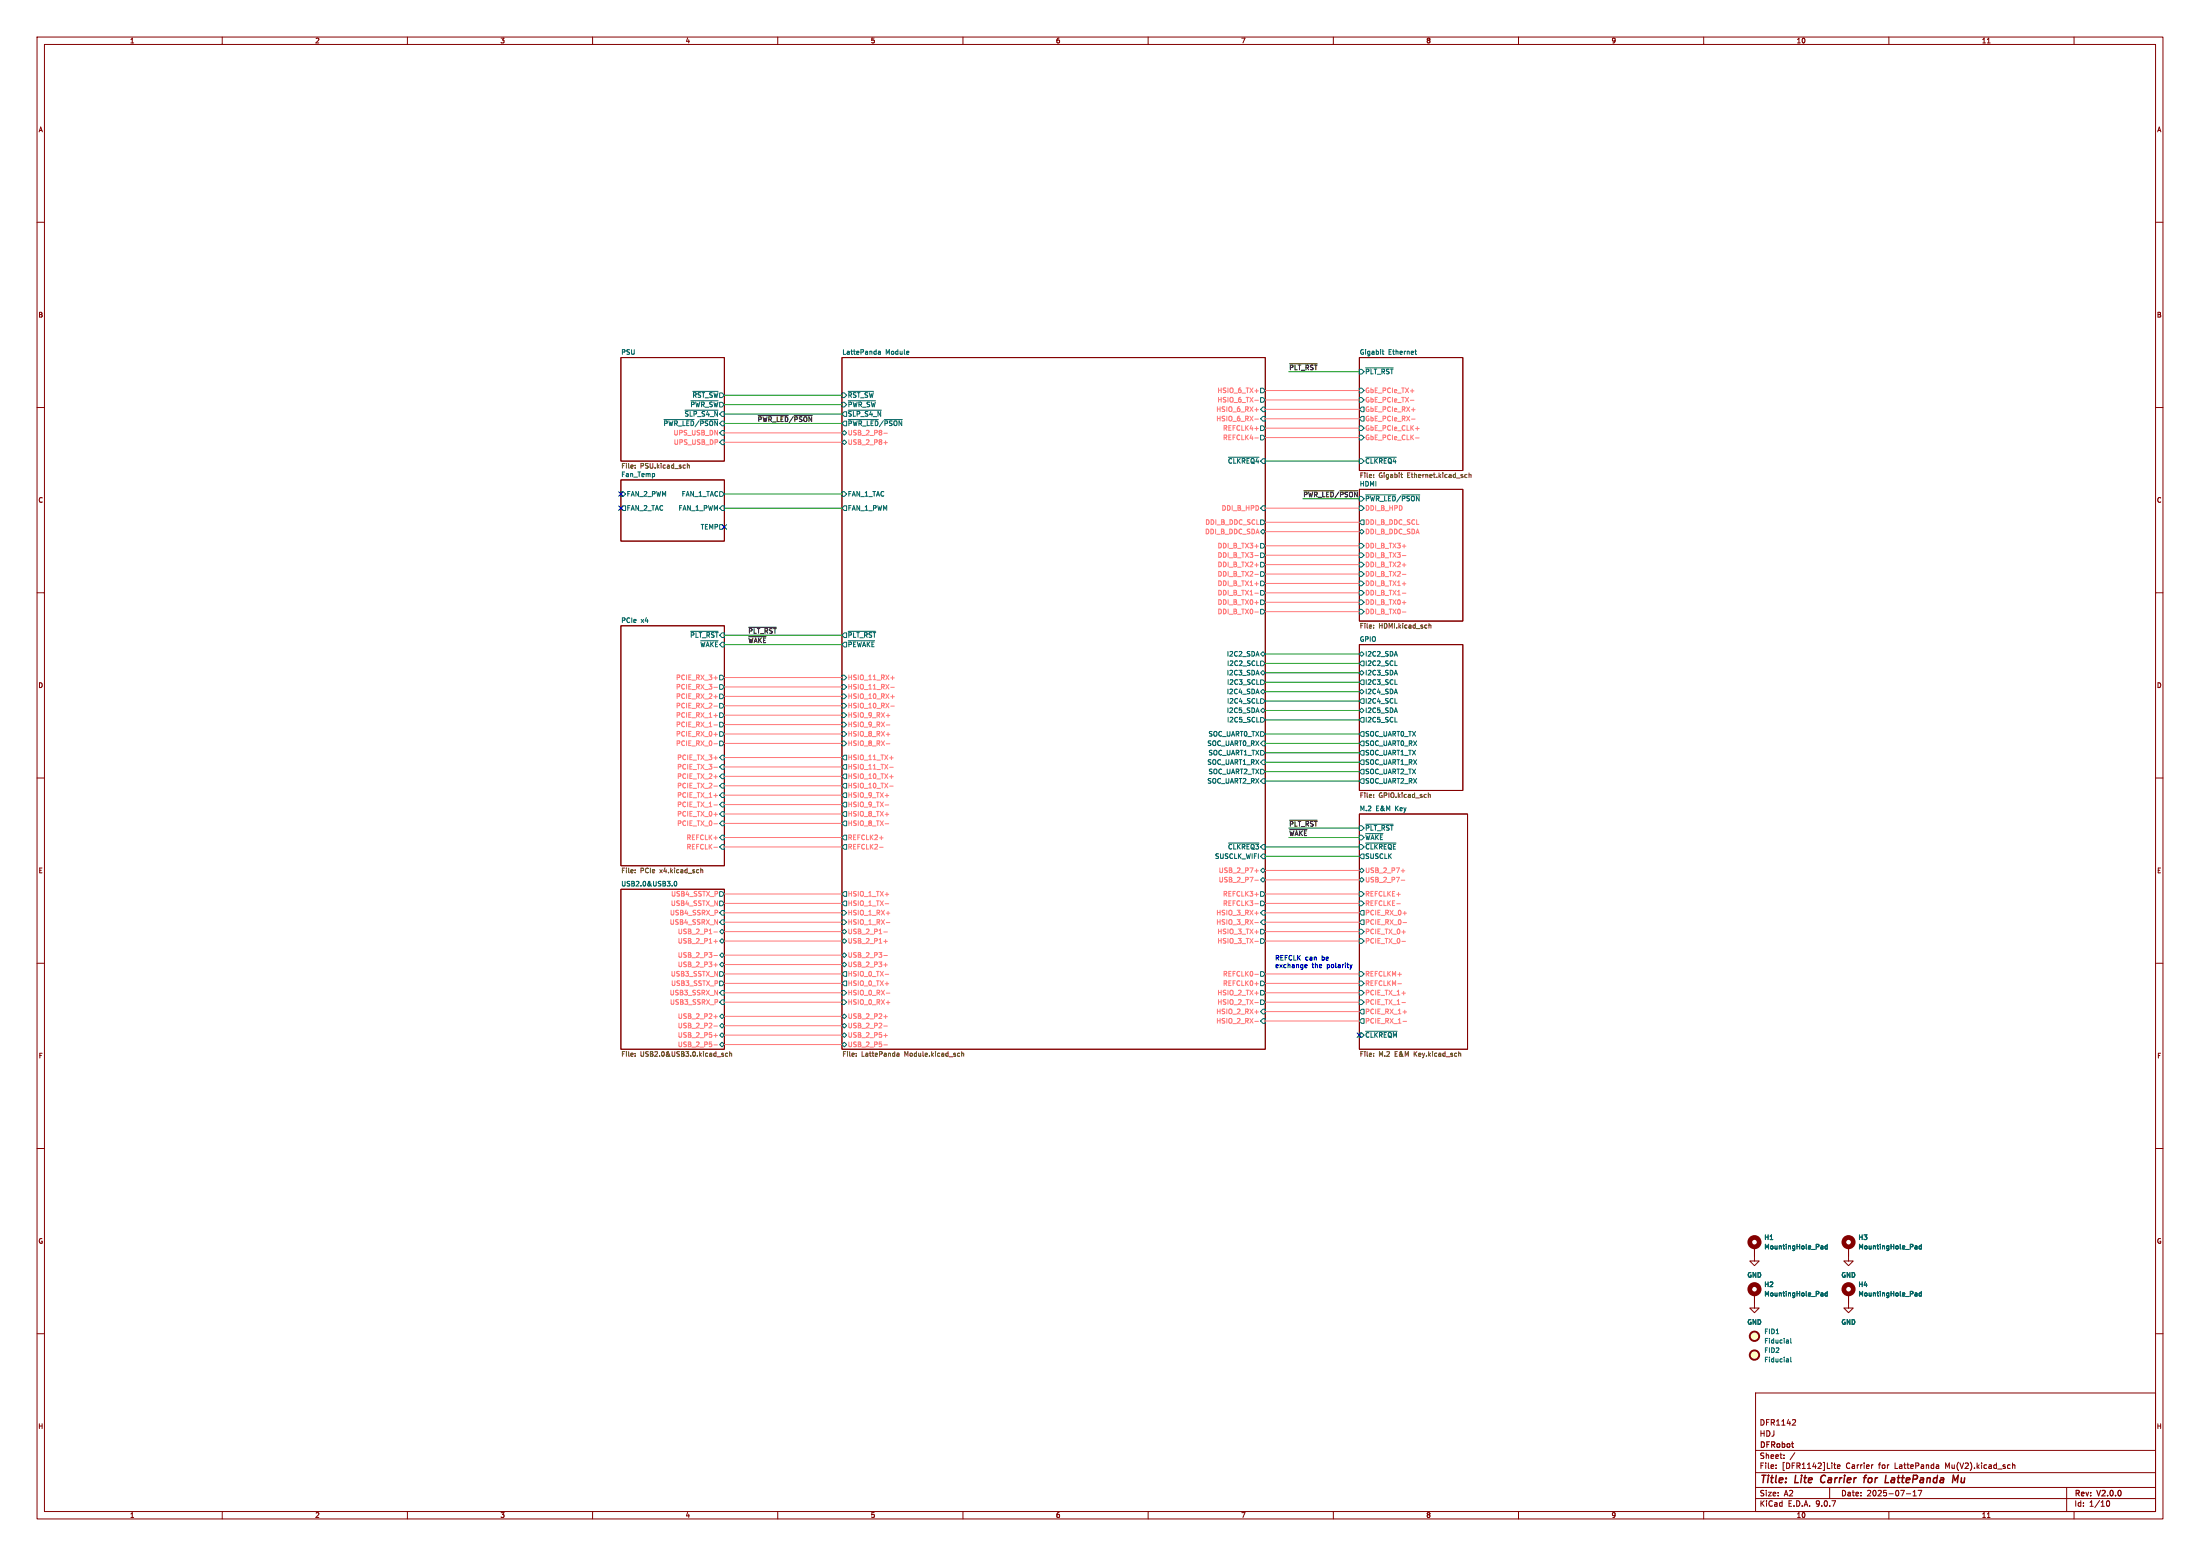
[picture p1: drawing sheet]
<svg xmlns="http://www.w3.org/2000/svg" width="594mm" height="420mm" viewBox="0 0 594 420" stroke-linecap="round" stroke-linejoin="round" font-family="sans-serif">
<g fill="none" stroke="#840000" stroke-width=".27">
<path d="M10 10h574v400h-574zM12 12h570v396h-570zM60 10v2M110 10v2M160 10v2M210 10v2M260 10v2M310 10v2M360 10v2M410 10v2M460 10v2M510 10v2"/>
<path d="M536.6 11.6h.7M560 10v2M10 60h2M582 60h2M167.6 96.5h28v28h-28zM227.3 96.5h114.3v186.7h-114.3zM367 96.5h28v30.5h-28zM10 110h2M582 110h2M167.6 129.5h28v16.6h-28zM367 132.1h28v35.5h-28zM10 160h2"/>
<path d="M167.6 168.9h28v64.8h-28zM367 174h28v39.4h-28zM582 160h2M10 210h2M367 219.7h29.2v63.5h-29.2zM582 210h2M167.6 240h28v43.2h-28zM10 260h2M582 260h2M10 310h2M582 310h2M473.7 336.6v3.8h1.3l-1.3 1.2-1.3-1.2h1.3"/>
<path d="M499.1 336.6v3.8h1.3l-1.3 1.2-1.3-1.2h1.3M473.7 349.3v3.8h1.3l-1.3 1.2-1.3-1.2h1.3M499.1 349.3v3.8h1.3l-1.3 1.2-1.3-1.2h1.3M10 360h2M474 376h108v32h-108zM582 360h2M474 397.5h108M474 391.5h108M479.5 396.2v.2M479.5 395.4v.2M481.7 393.5v.2M481.7 392.7v.2"/>
<path d="M484.5 383.2l.3 .3-.1 .3-.8 .9h.9M484.6 392.1l-1.3 1.9M495.1 395.4h.6M495.3 394.9v1.3l.4 .2M496.1 395.9l.7-.2-.1-.3h-.4l-.2 .2 .1 .7h.5M505.7 395.4h-.2M523 395.4l.5 .2v.8M523.5 396.3l-.5 .1M523.5 395.7l-.5 .1M543.4 395.5l.6-.1v1M543.4 394.9v1.5M60 408v2"/>
<path d="M110 408v2M160 408v2M210 408v2M260 408v2M310 408v2M360 408v2M410 408v2M460 408v2M474 404.5h108M474 401.5h108M494 401.5v3M510 408v2"/>
<path d="M514.7 403.2h1.2M516.5 403.8h.9M516.5 402.7l.5-.4v1.5M517.9 402.3h1l-.7 1.5M536.6 409.6h.7M558 401.5v6.5M560 408v2M568.7 405.6l.4-.5a.8 .8 0 0 1 .5 .7 .8 .8 0 0 1-.5 .8l-.4-.6"/>
</g>
<path d="M491.9 398.5l-.3 .8 .2 .8M503.1 398.9h.8M504 398.2l-.5 .3-.2 1.7M510.9 399.4l-.3 .3 .2 .5M527.4 398.2l.5 1.4 .8-1.4-.2 2M529.6 398.9l-.1 1 .2 .3M509 400.2h.9" fill="none" stroke="#840000" stroke-width=".4"/>
<g fill="none" stroke="#ff7879" stroke-width=".27">
<path d="M195.6 116.8h31.7M195.6 119.4h31.7M238.6 116.9h1M238.6 119.5h1M338.8 118.2h1M338.8 110.6h1M338.8 113.1h1M338.8 108h1M338.8 105.5h1M338.8 115.7h1M341.6 118.1h25.4M341.6 115.6h25.4"/>
<path d="M341.6 110.5h25.4M341.6 113h25.4M341.6 105.4h25.4M341.6 108h25.4M380.8 108h1M380.8 105.5h1M381.1 110.6h1M381.1 113.1h1M382.2 118.2h1M382.2 115.7h1M341.6 137.2h25.4M338.8 157.6h1"/>
<path d="M338.8 152.5h1M338.8 155h1M338.8 150h1M338.8 147.4h1M341.6 147.3h25.4M341.6 143.5h25.4M341.6 149.9h25.4M341.6 152.4h25.4M341.6 157.5h25.4M341.6 141h25.4M341.6 154.9h25.4M378.6 157.6h1"/>
<path d="M378.6 152.5h1M378.6 155h1M378.6 150h1M378.6 147.4h1M338.8 165.2h1M338.8 162.7h1M338.8 160.1h1M341.6 160h25.4M341.6 165.1h25.4M341.6 162.6h25.4M378.6 165.2h1M378.6 162.7h1"/>
<path d="M378.6 160.1h1M192.7 183h1M192.7 185.5h1M192.7 198.2h1M192.7 193.1h1M192.7 190.6h1M192.7 195.7h1M192.7 188.1h1M195.6 190.5h31.7M195.6 185.4h31.7M195.6 193h31.7M195.6 182.9h31.7"/>
<path d="M195.6 188h31.7M195.6 195.6h31.7M195.6 198.1h31.7M239.3 198.2h1M239.3 193.1h1M239.3 195.7h1M240.5 183h1M240.5 185.5h1M240.5 190.6h1M240.5 188.1h1M192.7 204.6h1M192.7 207.1h1"/>
<path d="M192.7 219.8h1M192.7 217.3h1M192.7 214.7h1M192.7 200.8h1M192.7 209.6h1M192.7 212.2h1M195.6 219.7h31.7M195.6 214.6h31.7M195.6 217.2h31.7M195.6 212.1h31.7M195.6 200.7h31.7M195.6 204.5h31.7"/>
<path d="M195.6 207h31.7M195.6 209.6h31.7M239 219.8h1M239 217.3h1M239 214.7h1M239.3 200.8h1M240.2 204.6h1M240.2 207.1h1M240.2 209.6h1M240.2 212.2h1M192.7 222.3h1M192.7 228.7h1"/>
<path d="M195.6 226.1h31.7M195.6 228.6h31.7M195.6 222.3h31.7M237.5 228.7h.9M237.5 226.2h.9M239 222.3h1M338.8 237.6h1M338.8 235h1M341.6 237.5h25.4M341.6 235h25.4M378.3 237.6h1M378.3 235h1"/>
<path d="M192.7 254.1h1M192.7 251.6h1M192.7 257.9h1M195.6 251.5h31.7M195.6 243.8h31.7M195.6 248.9h31.7M195.6 241.3h31.7M195.6 254h31.7M195.6 246.4h31.7M195.6 257.8h31.7M238.6 254.1h1M238.6 251.6h1"/>
<path d="M238.6 257.9h1M239 243.9h1M239 241.4h1M239.3 246.5h1M239.3 249h1M338.8 243.9h1M338.8 254.1h1M338.8 246.5h1M338.8 249h1M338.8 251.6h1M338.8 241.4h1M341.6 251.5h25.4"/>
<path d="M341.6 243.8h25.4M341.6 248.9h25.4M341.6 241.3h25.4M341.6 254h25.4M341.6 246.4h25.4M377.1 243.9h1M378.5 254.1h1M378.5 251.6h1M378.8 246.5h1M378.8 249h1M192.7 274.4h1M192.7 260.4h1"/>
<path d="M192.7 277h1M192.7 279.5h1M195.6 262.9h31.7M195.6 260.4h31.7M195.6 276.9h31.7M195.6 274.3h31.7M195.6 268h31.7M195.6 279.4h31.7M195.6 270.5h31.7M195.6 265.4h31.7M238.6 274.4h1M238.6 260.4h1"/>
<path d="M238.6 277h1M238.6 279.5h1M239 265.5h1M239 263h1M239.3 268.1h1M239.3 270.6h1M338.8 265.5h1M338.8 268.1h1M338.8 273.1h1M338.8 275.7h1M338.8 270.6h1M338.8 263h1"/>
<path d="M341.6 273.1h25.4M341.6 275.6h25.4M341.6 262.9h25.4M341.6 268h25.4M341.6 270.5h25.4M341.6 265.4h25.4M377.4 265.5h1M378.5 268.1h1M378.5 270.6h1M378.8 273.1h1M378.8 275.7h1M192.7 282h1"/>
<path d="M195.6 281.9h31.7M238.6 282h1"/>
</g>
<g fill="none" stroke="#006464" stroke-width=".27">
<path d="M237.2 94.9h.5v.7M237.7 95.1l-.6 .2 .2 .3h.4M367 99.7h.7l.6 .6-.6 .7h-.7zM368.7 99.3h7.4M373.2 94.8h.5M373.4 94.4v1.1l.3 .1M382 94.8h.5M382.2 94.4v1.1l.3 .1M179.3 113.3h8.1M185 110.7h8.9M186.5 108.2h7.4M187.1 105.6h6.8"/>
<path d="M189 113.3h4.9M194.9 116.2h.7v1.3h-.7l-.6-.7zM194.9 118.7h.7v1.3h-.7l-.6-.6zM227.3 116.8l.7-.6 .6 .6-.6 .7zM227.3 119.4l.7-.7 .6 .7-.6 .6zM227.3 114.3l.7-.6h.6v1.2h-.6zM227.3 108.6h.7l.6 .6-.6 .7h-.7zM227.3 106h.7l.6 .7-.6 .6h-.7zM228 111.1h.6v1.3h-.6l-.7-.6zM229 113.3h8.2M229 110.7h9M229 108.2h7.4"/>
<path d="M229 105.6h6.8M238.8 113.3h4.8M340.4 107.3h.6l.6 .7-.6 .6h-.6zM340.4 104.8h.6l.6 .6-.6 .6h-.6zM340.4 117.5h.6l.6 .6-.6 .6h-.6zM340.4 114.9h.6l.6 .7-.6 .6h-.6zM341 109.9h.6v1.2h-.6l-.6-.6zM341 112.4h.6v1.3h-.6l-.6-.7zM367 117.5h.7l.6 .6-.6 .6h-.7zM367 107.3h.7l.6 .7-.6 .6h-.7zM367 104.8h.7l.6 .6-.6 .6h-.7zM367 114.9h.7l.6 .7-.6 .6h-.7z"/>
<path d="M367.7 109.9h.6v1.2h-.6l-.7-.6zM367.7 112.4h.6v1.3h-.6l-.7-.7zM167.6 132.7h.7l.6 .7-.6 .6h-.7zM168.3 136.5h.6v1.3h-.6l-.7-.6zM176.7 127.9v.6M194.3 132.7h.6l.7 .7-.7 .6h-.6zM194.9 136.5h.7v1.3h-.7l-.6-.6zM227.3 137.2l.7-.7h.6v1.3h-.6zM227.3 132.7h.7l.6 .7-.6 .6h-.7zM331.7 123.4h8.2M341 136.5h.6v1.3h-.6l-.6-.6zM367 123.8h.7l.6 .7-.6 .6h-.7z"/>
<path d="M367 136.5h.7l.6 .7-.6 .6h-.7zM367 134h.7l.6 .6-.6 .7h-.7zM368.7 123.4h8.3M368.7 133.6h8.2M378.5 133.6h4.8M194.3 141.6h.6l.7 .6-.7 .7h-.6zM340.4 156.8h.6l.6 .7-.6 .6h-.6zM340.4 151.8h.6l.6 .6-.6 .6h-.6zM340.4 154.3h.6l.6 .6-.6 .7h-.6zM340.4 159.4h.6l.6 .6-.6 .7h-.6zM340.4 149.2h.6l.6 .7-.6 .6h-.6zM340.4 143.5l.6-.6 .6 .6-.6 .6z"/>
<path d="M340.4 146.7h.6l.6 .6-.6 .7h-.6zM340.4 140.3h.6l.6 .7-.6 .6h-.6zM367 143.5l.7-.6 .6 .6-.6 .6zM367 151.8h.7l.6 .6-.6 .6h-.7zM367 154.3h.7l.6 .6-.6 .7h-.7zM367 156.8h.7l.6 .7-.6 .6h-.7zM367 159.4h.7l.6 .6-.6 .7h-.7zM367 146.7h.7l.6 .6-.6 .7h-.7zM367 149.2h.7l.6 .7-.6 .6h-.7zM367.7 140.3h.6v1.3h-.6l-.7-.6zM186.5 170.4h7.4M189.2 172.9h4.7"/>
<path d="M227.3 171.5l.7-.7h.6v1.3h-.6zM227.3 174l.7-.6h.6v1.2h-.6zM229 170.4h7.4M229 172.9h7.1M339.3 179.6h.6M340.4 164.5h.6l.6 .6-.6 .6h-.6zM340.4 161.9h.6l.6 .7-.6 .6h-.6zM340.4 178.4h.6l.6 .7-.6 .6h-.6zM340.4 176.5l.6-.6 .6 .6-.6 .7zM367 164.5h.7l.6 .6-.6 .6h-.7zM367 161.9h.7l.6 .7-.6 .6h-.7zM367 176.5l.7-.6 .6 .6-.6 .7z"/>
<path d="M367.7 178.4h.6v1.3h-.6l-.7-.6zM376.6 179.6h.6M194.3 184.8h.6l.7 .6-.7 .7h-.6zM194.3 189.9h.6l.7 .6-.7 .6h-.6zM194.3 182.2h.6l.7 .7-.7 .6h-.6zM194.3 194.9h.6l.7 .7-.7 .6h-.6zM194.3 192.4h.6l.7 .6-.7 .7h-.6zM194.3 197.5h.6l.7 .6-.7 .7h-.6zM194.3 187.3h.6l.7 .7-.7 .6h-.6zM227.3 182.2h.7l.6 .7-.6 .6h-.7zM227.3 184.8h.7l.6 .6-.6 .7h-.7zM227.3 197.5h.7l.6 .6-.6 .7h-.7z"/>
<path d="M227.3 192.4h.7l.6 .6-.6 .7h-.7zM227.3 189.9h.7l.6 .6-.6 .6h-.7zM227.3 194.9h.7l.6 .7-.6 .6h-.7zM227.3 187.3h.7l.6 .7-.6 .6h-.7zM339.3 189.8h.6M339.3 184.7h.6M339.3 194.9h.6M340.4 197.5h.6l.6 .6-.6 .7h-.6zM340.4 181.6l.6-.6 .6 .6-.6 .6zM340.4 188.6h.6l.6 .6-.6 .7h-.6zM340.4 183.5h.6l.6 .7-.6 .6h-.6zM340.4 191.8l.6-.7 .6 .7-.6 .6z"/>
<path d="M340.4 193.7h.6l.6 .6-.6 .6h-.6zM341 186.1l.6 .6-.6 .6-.6-.6zM367 181.6l.7-.6 .6 .6-.6 .6zM367 186.7l.7-.6 .6 .6-.6 .6zM367 191.8l.7-.7 .6 .7-.6 .6zM367.7 188.6h.6v1.3h-.6l-.7-.7zM367.7 193.7h.6v1.2h-.6l-.7-.6zM367.7 183.5h.6v1.3h-.6l-.7-.6zM367.7 197.5h.6v1.3h-.6l-.7-.7zM376.6 189.8h.6M376.6 184.7h.6M376.6 194.9h.6"/>
<path d="M194.3 200h.6l.7 .7-.7 .6h-.6zM194.9 206.4h.7v1.2h-.7l-.6-.6zM194.9 203.8h.7v1.3h-.7l-.6-.6zM194.9 211.5h.7v1.2h-.7l-.6-.6zM194.9 219.1h.7v1.2h-.7l-.6-.6zM194.9 208.9h.7v1.3h-.7l-.6-.6zM194.9 216.5h.7v1.3h-.7l-.6-.6zM194.9 214h.7v1.3h-.7l-.6-.7zM227.3 204.5l.7-.7h.6v1.3h-.6zM227.3 219.7l.7-.6h.6v1.2h-.6zM227.3 217.2l.7-.7h.6v1.3h-.6zM227.3 200h.7l.6 .7-.6 .6h-.7z"/>
<path d="M228 206.4h.6v1.2h-.6l-.7-.6zM228 214h.6v1.3h-.6l-.7-.7zM228 208.9h.6v1.3h-.6l-.7-.6zM228 211.5h.6v1.2h-.6l-.7-.6zM340.4 202.6h.6l.6 .6-.6 .6h-.6zM340.4 207.6h.6l.6 .7-.6 .6h-.6zM341 200h.6v1.3h-.6l-.6-.6zM341 205.1h.6v1.3h-.6l-.6-.7zM341 210.2h.6v1.3h-.6l-.6-.7zM367.7 202.6h.6v1.2h-.6l-.7-.6zM367.7 207.6h.6v1.3h-.6l-.7-.6zM367.7 200h.6v1.3h-.6l-.7-.6z"/>
<path d="M367.7 210.2h.6v1.3h-.6l-.7-.7zM367.7 205.1h.6v1.3h-.6l-.7-.7zM182.1 238l.2-.1a.62 .62 0 0 1 .5 .6 .62 .62 0 0 1-.6 .6l-.2-.4zM194.9 228h.7v1.2h-.7l-.6-.6zM194.9 225.4h.7v1.3h-.7l-.6-.6zM194.9 221.6h.7v1.3h-.7l-.6-.6zM227.3 228.6l.7-.6h.6v1.2h-.6zM228 221.6h.6v1.3h-.6l-.7-.6zM228 225.4h.6v1.3h-.6l-.7-.6zM331.7 227.6h8.2M340.4 235l.6-.7 .6 .7-.6 .6zM340.4 237.5l.6-.6 .6 .6-.6 .6z"/>
<path d="M341 230.5h.6v1.3h-.6l-.6-.7zM367 222.9h.7l.6 .6-.6 .7h-.7zM367 225.4h.7l.6 .7-.6 .6h-.7zM367 237.5l.7-.6 .6 .6-.6 .6zM367 235l.7-.7 .6 .7-.6 .6zM367 228h.7l.6 .6-.6 .6h-.7zM367.7 230.5h.6v1.3h-.6l-.7-.7zM368.7 222.5h7.4M368.7 225h4.7M368.7 227.6h8.2M194.3 254l.6-.6 .7 .6-.7 .6zM194.3 257.8l.6-.6 .7 .6-.7 .6z"/>
<path d="M194.3 251.5l.6-.7 .7 .7-.7 .6zM194.3 243.2h.6l.7 .6-.7 .7h-.6zM194.3 240.7h.6l.7 .6-.7 .6h-.6zM194.9 248.3h.7v1.3h-.7l-.6-.7zM194.9 245.7h.7v1.3h-.7l-.6-.6zM227.3 251.5l.7-.7 .6 .7-.6 .6zM227.3 254l.7-.6 .6 .6-.6 .6zM227.3 257.8l.7-.6 .6 .6-.6 .6zM227.3 243.8l.7-.6h.6v1.3h-.6zM227.3 245.7h.7l.6 .7-.6 .6h-.7zM227.3 248.3h.7l.6 .6-.6 .7h-.7zM228 240.7h.6v1.2h-.6l-.7-.6z"/>
<path d="M340.4 250.8h.6l.6 .7-.6 .6h-.6zM340.4 253.4h.6l.6 .6-.6 .6h-.6zM340.4 240.7h.6l.6 .6-.6 .6h-.6zM340.4 243.2h.6l.6 .6-.6 .7h-.6zM341 245.7h.6v1.3h-.6l-.6-.6zM341 248.3h.6v1.3h-.6l-.6-.7zM367 243.2h.7l.6 .6-.6 .7h-.7zM367 240.7h.7l.6 .6-.6 .6h-.7zM367 253.4h.7l.6 .6-.6 .6h-.7zM367 250.8h.7l.6 .7-.6 .6h-.7zM367.7 245.7h.6v1.3h-.6l-.7-.6zM367.7 248.3h.6v1.3h-.6l-.7-.7z"/>
<path d="M194.3 262.3h.6l.7 .6-.7 .6h-.6zM194.3 279.4l.6-.6 .7 .6-.7 .6zM194.3 264.8h.6l.7 .6-.7 .7h-.6zM194.3 260.4l.6-.7 .7 .7-.7 .6zM194.3 276.9l.6-.7 .7 .7-.7 .6zM194.9 269.9h.7v1.2h-.7l-.6-.6zM194.9 267.3h.7v1.3h-.7l-.6-.6zM194.9 273.7l.7 .6-.7 .7-.6-.7zM227.3 260.4l.7-.7 .6 .7-.6 .6zM227.3 276.9l.7-.7 .6 .7-.6 .6zM227.3 265.4l.7-.6h.6v1.3h-.6zM227.3 267.3h.7l.6 .7-.6 .6h-.7z"/>
<path d="M227.3 269.9h.7l.6 .6-.6 .6h-.7zM227.3 279.4l.7-.6 .6 .6-.6 .6zM228 273.7l.6 .6-.6 .7-.7-.7zM228 262.3h.6v1.2h-.6l-.7-.6zM340.4 264.8h.6l.6 .6-.6 .7h-.6zM340.4 262.3h.6l.6 .6-.6 .6h-.6zM340.4 267.3h.6l.6 .7-.6 .6h-.6zM340.4 269.9h.6l.6 .6-.6 .6h-.6zM341 272.4h.6v1.3h-.6l-.6-.6zM341 275h.6v1.2h-.6l-.6-.6zM367 262.3h.7l.6 .6-.6 .6h-.7zM367 264.8h.7l.6 .6-.6 .7h-.7z"/>
<path d="M367 267.3h.7l.6 .7-.6 .6h-.7zM367 269.9h.7l.6 .6-.6 .6h-.7zM367 278.8h.7l.6 .6-.6 .6h-.7zM367.7 272.4h.6v1.3h-.6l-.7-.6zM367.7 275h.6v1.2h-.6l-.7-.6zM368.7 278.4h8.5M194.3 281.9l.6-.6 .7 .6-.7 .7zM227.3 281.9l.7-.6 .6 .6-.6 .7zM491.8 336.3l.4 .2v.6h-.4M492.2 336.6h-.4M493.4 335.9v1.2h-.5l-.1-.7 .6-.1M517.2 336.3l.4 .2v.6h-.4"/>
<path d="M517.6 336.6h-.4M518.8 335.9v1.2h-.5l-.1-.7 .6-.1M491.8 349l.4 .2v.6M492.2 349.8h-.4M492.2 349.3h-.4M493.4 348.6v1.2M493.4 349h-.4l-.3 .2 .2 .6h.5M517.2 349l.4 .2v.6M517.6 349.8h-.4M517.6 349.3h-.4M518.8 349h-.4l-.3 .2 .2 .6h.5M518.8 348.6v1.2"/>
<path d="M482.8 361.7l.1 .8M482.8 366.8l.1 .8M482.9 362.5h-.1M482.9 362h-.1M482.9 367.5l-.1 .1M482.9 367.1h-.1M483.5 361.3v1l.2 .2M483.5 366.3v1.1l.2 .2"/>
</g>
<g fill="none" stroke="#725600" stroke-width=".27">
<path d="M171.5 126.2v.2M171.5 125.6v.1M185.6 125.1v1.3M185.6 125.6h.5v.8M370.9 128.8v.1M370.9 128.1v.1M378.2 128.1h.5M378.4 128.7l.3 .2M395.6 128.1h.5M395.6 128.8h.5M396.6 128.2l.5-.1 .1 .8M396.6 127.6v1.3"/>
<path d="M370.9 168.8v.1M370.9 169.4v.1M385.8 168.3v1.2M385.8 168.8h.5l.1 .7M370.9 214.5v.1M370.9 215.1v.2M385.6 214v1.3M385.6 214.5h.5l.1 .8M171.5 234.8h.1M171.5 235.5v.1M171.5 234.8l.1 .1M189.2 234.3v1.3"/>
<path d="M189.2 234.9l.5-.1 .1 .8M171.5 284.3v.2M171.5 285v.1M195 284.3h.3M195 284.7l.4 .2-.4 .2M196.5 284.3h-.4l-.2 .2 .1 .6h.5M197 284.4l.5-.1 .1 .8M197 283.8v1.3M231.2 285v.1M231.2 284.3v.2M242.1 284.9l.2 .2h.4M242.2 284.3h.5v.8"/>
<path d="M242.7 284.6l-.6 .2M258.8 284.3h.3M259.1 285.1h-.3M259.7 284.4l.4-.1 .1 .8M259.7 283.8v1.3M370.9 284.3v.2M370.9 285v.1M393.9 284.3h.4l.1 .8"/>
</g>
<g fill="#ffffc2" stroke="#ffffc2" stroke-width=".27">
<circle cx="473.7" cy="360.7" r="1.27"/>
<circle cx="473.7" cy="365.8" r="1.27"/>
</g>
<g fill="none" stroke="#840000" stroke-width=".51">
<circle cx="473.7" cy="360.7" r="1.27"/>
<circle cx="473.7" cy="365.8" r="1.27"/>
</g>
<g fill="none" stroke="#840000" stroke-width="1.3">
<circle cx="473.7" cy="335.3" r="1.27"/>
<circle cx="499.1" cy="335.3" r="1.27"/>
<circle cx="473.7" cy="348" r="1.27"/>
<circle cx="499.1" cy="348" r="1.27"/>
</g>
<path d="M348.2 98.2h7.4M204.7 112.2h8.1M214.4 112.2h4.9M352 132.5h8.2M361.8 132.5h4.8M202.2 171.9h4.7M202.2 169.3h7.4M348.2 223.9h4.7M348.2 221.4h7.4" fill="none" stroke="#0f0f0f" stroke-width=".27"/>
<g fill="none" stroke="#009600" stroke-width=".27">
<path d="M195.6 106.7h31.7M195.6 111.8h31.7M195.6 114.3h31.7M195.6 109.2h31.7M348 100.3h19M195.6 133.4h31.7M195.6 137.2h31.7M341.6 124.5h25.4M351.8 134.6h15.2M195.6 174h31.7M195.6 171.5h31.7M341.6 179.1h25.4"/>
<path d="M341.6 176.5h25.4M341.6 198.1h25.4M341.6 186.7h25.4M341.6 181.6h25.4M341.6 184.2h25.4M341.6 194.3h25.4M341.6 189.2h25.4M341.6 191.8h25.4M341.6 208.3h25.4M341.6 200.7h25.4M341.6 205.7h25.4M341.6 203.2h25.4"/>
<path d="M341.6 210.8h25.4M341.6 231.1h25.4M341.6 228.6h25.4M348 226.1h19M348 223.5h19"/>
</g>
<path d="M167 132.7l1.2 1.3M167 136.6l1.2 1.2M168.2 132.7l-1.2 1.3M168.2 136.6l-1.2 1.2M195 141.6l1.2 1.2M196.2 141.6l-1.2 1.2M366.4 278.8l1.2 1.2M367.6 278.8l-1.2 1.2" fill="none" stroke="#000084" stroke-width=".27"/>
<path d="M352.4 261.1h.5M352.4 260.4h.3l.2 .3-.6 .1M364.5 260.4l.3 .8M364.8 261.2l-.1 .3M365.1 260.4l-.3 .8" fill="none" stroke="#0000c2" stroke-width=".27"/>
<g font-size="2.8" fill="#840000">
<text x="475" y="400.9">Title:</text>
<text x="484.7" y="400.9">Lite</text>
<text x="492.4" y="400.9">Carrier</text>
<text x="504.9" y="400.9">for</text>
<text x="511.4" y="400.9">LattePanda</text>
<text x="530.4" y="400.9">Mu</text>
</g>
<g font-size="2.1" fill="#840000">
<text x="475" y="388">HDJ</text>
<text x="475" y="385">DFR1142</text>
<text x="475" y="394">Sheet:</text>
<text x="475" y="391.2">DFRobot</text>
<text x="475" y="396.7">File:</text>
<text x="481.1" y="396.7">[DFR1142]Lite</text>
<text x="498.5" y="396.7">Carrier</text>
<text x="507.4" y="396.7">for</text>
<text x="511.8" y="396.7">LattePanda</text>
<text x="525.6" y="396.7">Mu(V2).kicad_sch</text>
<text x="475" y="406.9">KiCad</text>
<text x="475" y="404.1">Size:</text>
<text x="481.7" y="404.1">A2</text>
<text x="482.7" y="406.9">E.D.A.</text>
<text x="490.3" y="406.9">9.0.7</text>
<text x="497" y="404.1">Date:</text>
<text x="504" y="404.1">2025-07-17</text>
<text x="560" y="404.3">Rev:</text>
<text x="560" y="406.9">Id:</text>
<text x="564.1" y="406.9">1/10</text>
<text x="566.4" y="404.3">V2.0.0</text>
</g>
<g font-size="1.8" fill="#840000">
<text x="35" y="11.9">1</text>
<text x="85" y="11.9">2</text>
<text x="135" y="11.9">3</text>
<text x="185" y="11.9">4</text>
<text x="235" y="11.9">5</text>
<text x="285" y="11.9">6</text>
<text x="335" y="11.9">7</text>
<text x="385" y="11.9">8</text>
<text x="435" y="11.9">9</text>
<text x="485" y="11.9">10</text>
<text x="535" y="11.9">11</text>
<text x="10.3" y="35.9">A</text>
<text x="582.3" y="35.9">A</text>
<text x="10.3" y="85.9">B</text>
<text x="582.3" y="85.9">B</text>
<text x="10.3" y="135.9">C</text>
<text x="582.3" y="135.9">C</text>
<text x="10.3" y="185.9">D</text>
<text x="582.3" y="185.9">D</text>
<text x="10.3" y="235.9">E</text>
<text x="582.3" y="235.9">E</text>
<text x="10.3" y="285.9">F</text>
<text x="582.3" y="285.9">F</text>
<text x="10.3" y="335.9">G</text>
<text x="582.3" y="335.9">G</text>
<text x="10.2" y="385.9">H</text>
<text x="582.2" y="385.9">H</text>
<text x="35" y="409.9">1</text>
<text x="85" y="409.9">2</text>
<text x="135" y="409.9">3</text>
<text x="185" y="409.9">4</text>
<text x="235" y="409.9">5</text>
<text x="285" y="409.9">6</text>
<text x="335" y="409.9">7</text>
<text x="385" y="409.9">8</text>
<text x="435" y="409.9">9</text>
<text x="485" y="409.9">10</text>
<text x="535" y="409.9">11</text>
</g>
<g font-size="1.8" fill="#006464">
<text x="167.6" y="95.8">PSU</text>
<text x="227.3" y="95.8">LattePanda</text>
<text x="239.1" y="95.8">Module</text>
<text x="367" y="95.8">Gigabit</text>
<text x="374.9" y="95.8">Ethernet</text>
<text x="368.5" y="101.2">~{PLT_RST}</text>
<text x="186.8" y="107.5">~{RST_SW}</text>
<text x="228.8" y="107.5">~{RST_SW}</text>
<text x="184.7" y="112.6">~{SLP_S4_N}</text>
<text x="186.3" y="110.1">~{PWR_SW}</text>
<text x="228.8" y="110.1">~{PWR_SW}</text>
<text x="228.8" y="112.6">~{SLP_S4_N}</text>
<text x="179" y="115.2">~{PWR_LED}/~{PSON}</text>
<text x="228.8" y="115.2">~{PWR_LED}/~{PSON}</text>
<text x="331.4" y="125.3">~{CLKREQ4}</text>
<text x="368.5" y="125.3">~{CLKREQ4}</text>
<text x="167.6" y="126.8">File:</text>
<text x="167.6" y="128.8">Fan_Temp</text>
<text x="367" y="129.3">File:</text>
<text x="367" y="131.4">HDMI</text>
<text x="169.1" y="134.2">FAN_2_PWM</text>
<text x="183.9" y="134.2">FAN_1_TAC</text>
<text x="228.8" y="134.2">FAN_1_TAC</text>
<text x="368.5" y="135.5">~{PWR_LED}/~{PSON}</text>
<text x="169.1" y="138">FAN_2_TAC</text>
<text x="183.1" y="138">FAN_1_PWM</text>
<text x="189.1" y="143.1">TEMP</text>
<text x="228.8" y="138">FAN_1_PWM</text>
<text x="167.6" y="168.2">PCIe</text>
<text x="173" y="168.2">x4</text>
<text x="186.2" y="172.3">~{PLT_RST}</text>
<text x="228.8" y="172.3">~{PLT_RST}</text>
<text x="367" y="173.3">GPIO</text>
<text x="189" y="174.9">~{WAKE}</text>
<text x="228.8" y="174.9">~{PEWAKE}</text>
<text x="331.1" y="177.4">I2C2_SDA</text>
<text x="331.2" y="179.9">I2C2_SCL</text>
<text x="368.5" y="179.9">I2C2_SCL</text>
<text x="368.5" y="177.4">I2C2_SDA</text>
<text x="331.1" y="182.5">I2C3_SDA</text>
<text x="331.2" y="185">I2C3_SCL</text>
<text x="368.5" y="185">I2C3_SCL</text>
<text x="368.5" y="182.5">I2C3_SDA</text>
<text x="331.1" y="187.6">I2C4_SDA</text>
<text x="331.2" y="190.1">I2C4_SCL</text>
<text x="368.5" y="190.1">I2C4_SCL</text>
<text x="368.5" y="187.6">I2C4_SDA</text>
<text x="331.1" y="192.6">I2C5_SDA</text>
<text x="331.2" y="195.2">I2C5_SCL</text>
<text x="368.5" y="195.2">I2C5_SCL</text>
<text x="368.5" y="192.6">I2C5_SDA</text>
<text x="325.9" y="201.5">SOC_UART0_RX</text>
<text x="326.2" y="199">SOC_UART0_TX</text>
<text x="368.5" y="199">SOC_UART0_TX</text>
<text x="368.5" y="201.5">SOC_UART0_RX</text>
<text x="325.9" y="206.6">SOC_UART1_RX</text>
<text x="326.2" y="204.1">SOC_UART1_TX</text>
<text x="326.2" y="209.1">SOC_UART2_TX</text>
<text x="368.5" y="204.1">SOC_UART1_TX</text>
<text x="368.5" y="209.1">SOC_UART2_TX</text>
<text x="368.5" y="206.6">SOC_UART1_RX</text>
<text x="325.9" y="211.7">SOC_UART2_RX</text>
<text x="368.5" y="211.7">SOC_UART2_RX</text>
<text x="367" y="219">M.2</text>
<text x="371.5" y="219">E&amp;M</text>
<text x="376.8" y="219">Key</text>
<text x="368.5" y="224.4">~{PLT_RST}</text>
<text x="368.5" y="226.9">~{WAKE}</text>
<text x="327.9" y="232">SUSCLK_WIFI</text>
<text x="331.4" y="229.5">~{CLKREQ3}</text>
<text x="368.5" y="232">SUSCLK</text>
<text x="368.5" y="229.5">~{CLKREQE}</text>
<text x="167.6" y="239.3">USB2.0&amp;USB3.0</text>
<text x="368.5" y="280.3">~{CLKREQM}</text>
<text x="476.3" y="334.9">H1</text>
<text x="501.7" y="334.9">H3</text>
<text x="476.3" y="337.4">MountingHole_Pad</text>
<text x="501.7" y="337.4">MountingHole_Pad</text>
<text x="471.7" y="345">GND</text>
<text x="476.3" y="347.6">H2</text>
<text x="497.1" y="345">GND</text>
<text x="501.7" y="347.6">H4</text>
<text x="476.3" y="350.1">MountingHole_Pad</text>
<text x="501.7" y="350.1">MountingHole_Pad</text>
<text x="471.7" y="357.7">GND</text>
<text x="497.1" y="357.7">GND</text>
<text x="476.3" y="360.3">FID1</text>
<text x="476.3" y="365.4">FID2</text>
<text x="476.3" y="362.8">Fiducial</text>
<text x="476.3" y="367.9">Fiducial</text>
</g>
<g font-size="1.8" fill="#0f0f0f">
<text x="348" y="100">~{PLT_RST}</text>
<text x="204.5" y="114">~{PWR_LED}/~{PSON}</text>
<text x="351.8" y="134.3">~{PWR_LED}/~{PSON}</text>
<text x="201.9" y="173.6">~{WAKE}</text>
<text x="201.9" y="171.1">~{PLT_RST}</text>
<text x="348" y="225.7">~{WAKE}</text>
<text x="348" y="223.2">~{PLT_RST}</text>
</g>
<g font-size="1.8" fill="#ff7879">
<text x="328.6" y="106.3">HSIO_6_TX+</text>
<text x="368.5" y="106.3">GbE_PCIe_TX+</text>
<text x="328.3" y="111.4">HSIO_6_RX+</text>
<text x="328.3" y="113.9">HSIO_6_RX-</text>
<text x="328.6" y="108.8">HSIO_6_TX-</text>
<text x="368.5" y="111.4">GbE_PCIe_RX+</text>
<text x="368.5" y="113.9">GbE_PCIe_RX-</text>
<text x="368.5" y="108.8">GbE_PCIe_TX-</text>
<text x="181.8" y="117.7">UPS_USB_DN</text>
<text x="228.8" y="117.7">USB_2_P8-</text>
<text x="330.1" y="119">REFCLK4-</text>
<text x="330.1" y="116.4">REFCLK4+</text>
<text x="368.5" y="119">GbE_PCIe_CLK-</text>
<text x="368.5" y="116.4">GbE_PCIe_CLK+</text>
<text x="181.8" y="120.2">UPS_USB_DP</text>
<text x="228.8" y="120.2">USB_2_P8+</text>
<text x="325.3" y="141.8">DDI_B_DDC_SCL</text>
<text x="329.7" y="138">DDI_B_HPD</text>
<text x="368.5" y="141.8">DDI_B_DDC_SCL</text>
<text x="368.5" y="138">DDI_B_HPD</text>
<text x="325.3" y="144.4">DDI_B_DDC_SDA</text>
<text x="328.7" y="148.2">DDI_B_TX3+</text>
<text x="368.5" y="144.4">DDI_B_DDC_SDA</text>
<text x="368.5" y="148.2">DDI_B_TX3+</text>
<text x="328.7" y="153.3">DDI_B_TX2+</text>
<text x="328.7" y="155.8">DDI_B_TX2-</text>
<text x="328.7" y="150.7">DDI_B_TX3-</text>
<text x="368.5" y="153.3">DDI_B_TX2+</text>
<text x="368.5" y="155.8">DDI_B_TX2-</text>
<text x="368.5" y="150.7">DDI_B_TX3-</text>
<text x="328.7" y="158.3">DDI_B_TX1+</text>
<text x="328.7" y="160.9">DDI_B_TX1-</text>
<text x="368.5" y="158.3">DDI_B_TX1+</text>
<text x="368.5" y="160.9">DDI_B_TX1-</text>
<text x="328.7" y="166">DDI_B_TX0-</text>
<text x="328.7" y="163.4">DDI_B_TX0+</text>
<text x="368.5" y="166">DDI_B_TX0-</text>
<text x="368.5" y="163.4">DDI_B_TX0+</text>
<text x="182.4" y="183.7">PCIE_RX_3+</text>
<text x="228.8" y="183.7">HSIO_11_RX+</text>
<text x="182.4" y="186.3">PCIE_RX_3-</text>
<text x="182.4" y="191.4">PCIE_RX_2-</text>
<text x="182.4" y="188.8">PCIE_RX_2+</text>
<text x="228.8" y="186.3">HSIO_11_RX-</text>
<text x="228.8" y="191.4">HSIO_10_RX-</text>
<text x="228.8" y="188.8">HSIO_10_RX+</text>
<text x="182.4" y="196.4">PCIE_RX_1-</text>
<text x="182.4" y="193.9">PCIE_RX_1+</text>
<text x="228.8" y="193.9">HSIO_9_RX+</text>
<text x="228.8" y="196.4">HSIO_9_RX-</text>
<text x="182.4" y="201.5">PCIE_RX_0-</text>
<text x="182.4" y="199">PCIE_RX_0+</text>
<text x="228.8" y="199">HSIO_8_RX+</text>
<text x="228.8" y="201.5">HSIO_8_RX-</text>
<text x="182.7" y="207.9">PCIE_TX_3-</text>
<text x="182.7" y="205.3">PCIE_TX_3+</text>
<text x="228.8" y="205.3">HSIO_11_TX+</text>
<text x="228.8" y="207.9">HSIO_11_TX-</text>
<text x="182.7" y="213">PCIE_TX_2-</text>
<text x="182.7" y="210.4">PCIE_TX_2+</text>
<text x="182.7" y="215.5">PCIE_TX_1+</text>
<text x="228.8" y="215.5">HSIO_9_TX+</text>
<text x="228.8" y="210.4">HSIO_10_TX+</text>
<text x="228.8" y="213">HSIO_10_TX-</text>
<text x="182.7" y="220.6">PCIE_TX_0+</text>
<text x="182.7" y="218">PCIE_TX_1-</text>
<text x="228.8" y="220.6">HSIO_8_TX+</text>
<text x="228.8" y="218">HSIO_9_TX-</text>
<text x="182.7" y="223.1">PCIE_TX_0-</text>
<text x="185.3" y="226.9">REFCLK+</text>
<text x="228.8" y="223.1">HSIO_8_TX-</text>
<text x="228.8" y="226.9">REFCLK2+</text>
<text x="185.3" y="229.5">REFCLK-</text>
<text x="228.8" y="229.5">REFCLK2-</text>
<text x="329" y="235.8">USB_2_P7+</text>
<text x="329" y="238.4">USB_2_P7-</text>
<text x="368.5" y="238.4">USB_2_P7-</text>
<text x="368.5" y="235.8">USB_2_P7+</text>
<text x="181" y="244.7">USB4_SSTX_N</text>
<text x="181.1" y="242.2">USB4_SSTX_P</text>
<text x="228.8" y="244.7">HSIO_1_TX-</text>
<text x="228.8" y="242.2">HSIO_1_TX+</text>
<text x="330.1" y="242.2">REFCLK3+</text>
<text x="330.1" y="244.7">REFCLK3-</text>
<text x="368.5" y="244.7">REFCLKE-</text>
<text x="368.5" y="242.2">REFCLKE+</text>
<text x="180.7" y="249.8">USB4_SSRX_N</text>
<text x="180.8" y="247.2">USB4_SSRX_P</text>
<text x="228.8" y="247.2">HSIO_1_RX+</text>
<text x="228.8" y="249.8">HSIO_1_RX-</text>
<text x="328.3" y="247.2">HSIO_3_RX+</text>
<text x="328.3" y="249.8">HSIO_3_RX-</text>
<text x="368.5" y="247.2">PCIE_RX_0+</text>
<text x="368.5" y="249.8">PCIE_RX_0-</text>
<text x="182.9" y="254.9">USB_2_P1+</text>
<text x="182.9" y="252.3">USB_2_P1-</text>
<text x="228.8" y="252.3">USB_2_P1-</text>
<text x="228.8" y="254.9">USB_2_P1+</text>
<text x="328.6" y="252.3">HSIO_3_TX+</text>
<text x="328.6" y="254.9">HSIO_3_TX-</text>
<text x="368.5" y="254.9">PCIE_TX_0-</text>
<text x="368.5" y="252.3">PCIE_TX_0+</text>
<text x="181" y="263.8">USB3_SSTX_N</text>
<text x="182.9" y="258.7">USB_2_P3-</text>
<text x="182.9" y="261.2">USB_2_P3+</text>
<text x="228.8" y="261.2">USB_2_P3+</text>
<text x="228.8" y="258.7">USB_2_P3-</text>
<text x="228.8" y="263.8">HSIO_0_TX-</text>
<text x="330.1" y="263.8">REFCLK0-</text>
<text x="368.5" y="263.8">REFCLKM+</text>
<text x="180.7" y="268.8">USB3_SSRX_N</text>
<text x="181.1" y="266.3">USB3_SSTX_P</text>
<text x="228.8" y="266.3">HSIO_0_TX+</text>
<text x="228.8" y="268.8">HSIO_0_RX-</text>
<text x="328.6" y="268.8">HSIO_2_TX+</text>
<text x="330.1" y="266.3">REFCLK0+</text>
<text x="368.5" y="266.3">REFCLKM-</text>
<text x="368.5" y="268.8">PCIE_TX_1+</text>
<text x="180.8" y="271.4">USB3_SSRX_P</text>
<text x="182.9" y="275.2">USB_2_P2+</text>
<text x="228.8" y="275.2">USB_2_P2+</text>
<text x="228.8" y="271.4">HSIO_0_RX+</text>
<text x="328.3" y="273.9">HSIO_2_RX+</text>
<text x="328.6" y="271.4">HSIO_2_TX-</text>
<text x="368.5" y="273.9">PCIE_RX_1+</text>
<text x="368.5" y="271.4">PCIE_TX_1-</text>
<text x="182.9" y="280.3">USB_2_P5+</text>
<text x="182.9" y="277.7">USB_2_P2-</text>
<text x="228.8" y="277.7">USB_2_P2-</text>
<text x="228.8" y="280.3">USB_2_P5+</text>
<text x="328.3" y="276.5">HSIO_2_RX-</text>
<text x="368.5" y="276.5">PCIE_RX_1-</text>
<text x="182.9" y="282.8">USB_2_P5-</text>
<text x="228.8" y="282.8">USB_2_P5-</text>
</g>
<g font-size="1.8" fill="#725600">
<text x="172.9" y="126.8">PSU.kicad_sch</text>
<text x="372.3" y="129.3">Gigabit</text>
<text x="380.1" y="129.3">Ethernet.kicad_sch</text>
<text x="367" y="170">File:</text>
<text x="372.3" y="170">HDMI.kicad_sch</text>
<text x="367" y="215.7">File:</text>
<text x="372.3" y="215.7">GPIO.kicad_sch</text>
<text x="167.6" y="236">File:</text>
<text x="172.9" y="236">PCIe</text>
<text x="178.3" y="236">x4.kicad_sch</text>
<text x="167.6" y="285.5">File:</text>
<text x="172.9" y="285.5">USB2.0&amp;USB3.0.kicad_sch</text>
<text x="227.3" y="285.5">File:</text>
<text x="232.6" y="285.5">LattePanda</text>
<text x="244.3" y="285.5">Module.kicad_sch</text>
<text x="367" y="285.5">File:</text>
<text x="372.3" y="285.5">M.2</text>
<text x="376.7" y="285.5">E&amp;M</text>
<text x="382" y="285.5">Key.kicad_sch</text>
</g>
<g font-size="1.8" fill="#0000c2">
<text x="344.2" y="259.3">REFCLK</text>
<text x="344.2" y="261.4">exchange</text>
<text x="352.4" y="259.3">can</text>
<text x="354.2" y="261.4">the</text>
<text x="357" y="259.3">be</text>
<text x="358.4" y="261.4">polarity</text>
</g>
</svg>
